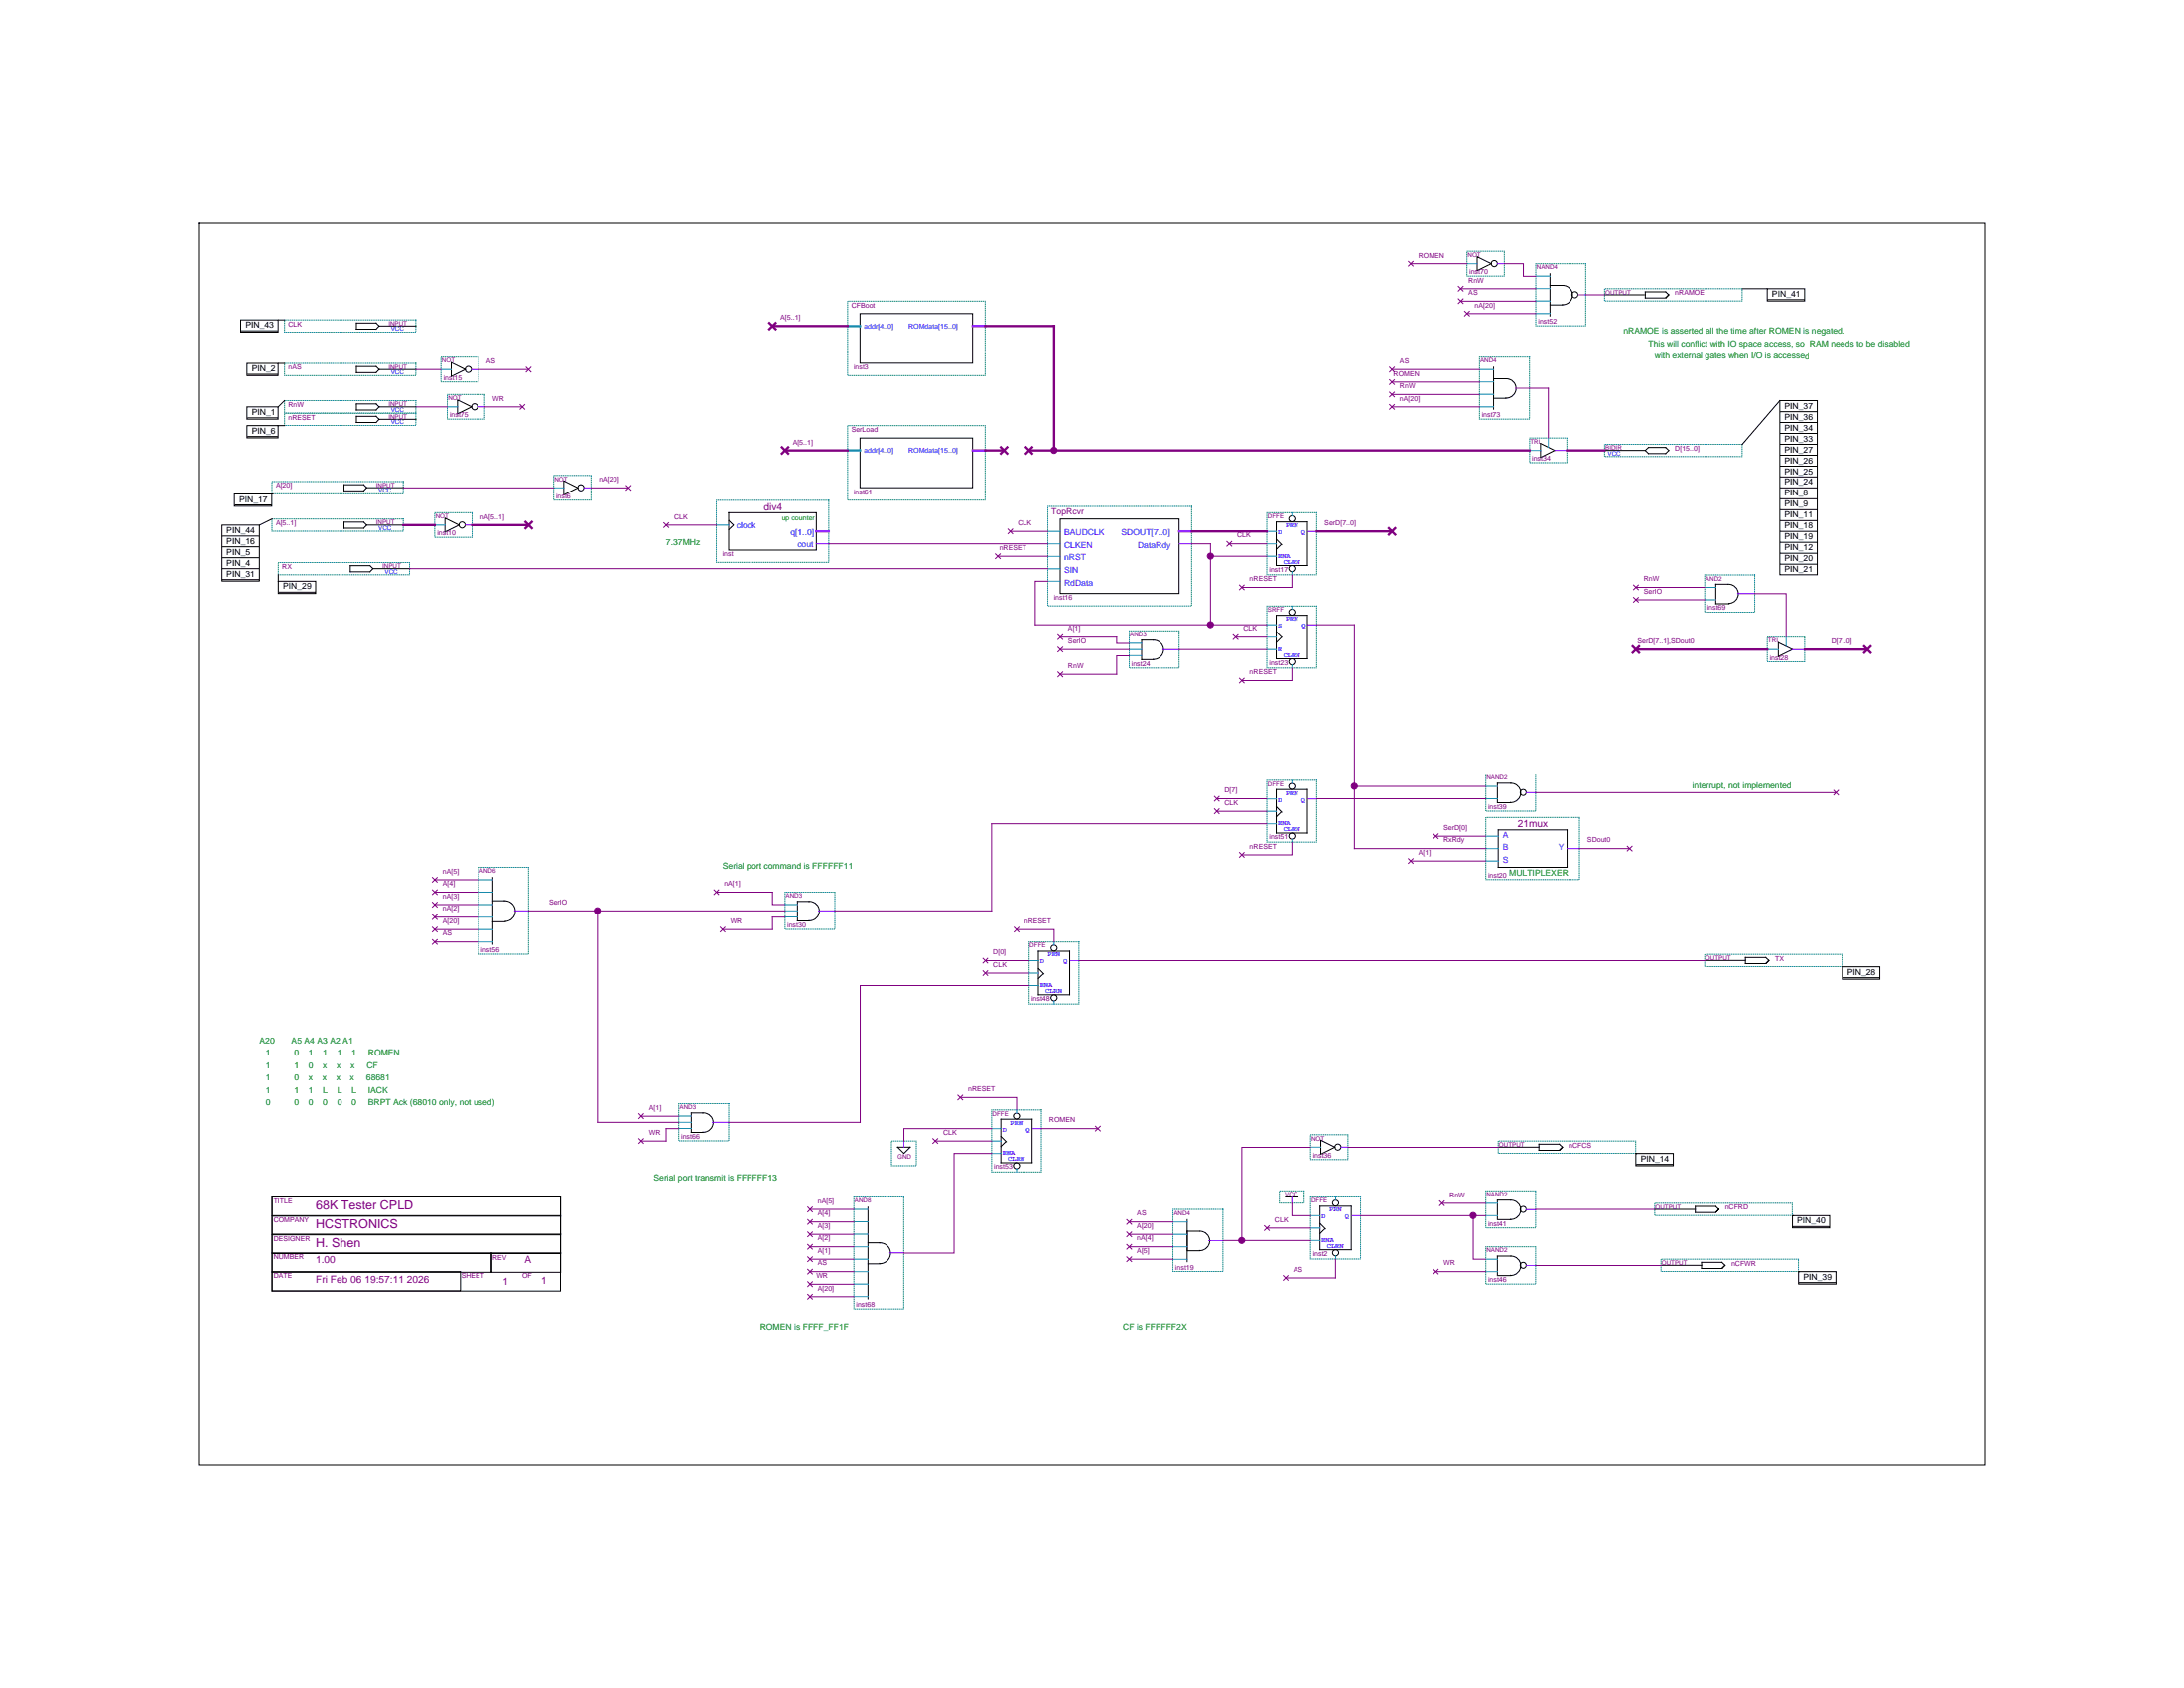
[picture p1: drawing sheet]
<svg xmlns="http://www.w3.org/2000/svg" width="279mm" height="216mm" viewBox="0 0 279 216" stroke-linecap="round" stroke-linejoin="round" font-family="sans-serif">
<path d="M36.4 52.9h16.8v1.5h-16.8z" fill-rule="evenodd" fill="#fff" stroke="#008080" stroke-width=".13"/>
<path d="M45.6 53.3h2.5l.4 .3-.4 .4h-2.5zM48.5 53.6h4.7" fill="none" stroke="#000" stroke-width=".13"/>
<path d="M35.6 71.9h16.8v1.6h-16.8z" fill-rule="evenodd" fill="#fff" stroke="#008080" stroke-width=".13"/>
<path d="M44.8 72.3h2.5l.4 .4-.4 .4h-2.5zM47.7 72.7h4.7" fill="none" stroke="#000" stroke-width=".13"/>
<path d="M36.4 51.2h16.8v1.6h-16.8z" fill-rule="evenodd" fill="#fff" stroke="#008080" stroke-width=".13"/>
<path d="M45.6 51.7h2.5l.4 .3-.4 .5h-2.5zM48.5 52h4.7" fill="none" stroke="#000" stroke-width=".13"/>
<path d="M36.4 46.5h16.8v1.5h-16.8z" fill-rule="evenodd" fill="#fff" stroke="#008080" stroke-width=".13"/>
<path d="M45.6 46.9h2.5l.4 .4-.4 .4h-2.5zM48.5 47.3h4.7" fill="none" stroke="#000" stroke-width=".13"/>
<path d="M36.4 40.9h16.8v1.6h-16.8z" fill-rule="evenodd" fill="#fff" stroke="#008080" stroke-width=".13"/>
<path d="M45.6 41.3h2.5l.4 .4-.4 .4h-2.5zM48.5 41.7h4.7" fill="none" stroke="#000" stroke-width=".13"/>
<path d="M34.8 61.6h16.8v1.6h-16.8z" fill-rule="evenodd" fill="#fff" stroke="#008080" stroke-width=".13"/>
<path d="M44 62h2.5l.4 .4-.4 .4h-2.5zM46.9 62.4h4.7" fill="none" stroke="#000" stroke-width=".13"/>
<path d="M34.8 66.4h16.8v1.5h-16.8z" fill-rule="evenodd" fill="#fff" stroke="#008080" stroke-width=".13"/>
<path d="M44 66.8h2.5l.4 .4-.4 .4h-2.5zM46.9 67.2h4.7" fill="none" stroke="#000" stroke-width=".13"/>
<path d="M218.1 122.1h17.6v1.5h-17.6z" fill-rule="evenodd" fill="#fff" stroke="#008080" stroke-width=".13"/>
<path d="M218.1 122.9h5.2M226.3 122.9l-.4 .4 .4-.4-.4-.4h-2.6v.8h2.6" fill="none" stroke="#000" stroke-width=".13"/>
<path d="M205.3 36.9h17.6v1.6h-17.6z" fill-rule="evenodd" fill="#fff" stroke="#008080" stroke-width=".13"/>
<path d="M205.3 37.7h5.2M213.5 37.7l-.4 .4 .4-.4-.4-.4h-2.6v.8h2.6" fill="none" stroke="#000" stroke-width=".13"/>
<path d="M191.7 145.9h17.6v1.6h-17.6z" fill-rule="evenodd" fill="#fff" stroke="#008080" stroke-width=".13"/>
<path d="M191.7 146.7h5.2M199.9 146.7l-.4 .4 .4-.4-.4-.4h-2.6v.8h2.6" fill="none" stroke="#000" stroke-width=".13"/>
<path d="M211.7 153.9h17.6v1.6h-17.6z" fill-rule="evenodd" fill="#fff" stroke="#008080" stroke-width=".13"/>
<path d="M211.7 154.7h5.2M219.9 154.7l-.4 .4 .4-.4-.4-.4h-2.6v.8h2.6" fill="none" stroke="#000" stroke-width=".13"/>
<path d="M212.5 161.1h17.6v1.5h-17.6z" fill-rule="evenodd" fill="#fff" stroke="#008080" stroke-width=".13"/>
<path d="M212.5 161.8h5.2M220.7 161.8l-.4 .4 .4-.4-.4-.3h-2.6v.7h2.6" fill="none" stroke="#000" stroke-width=".13"/>
<path d="M205.3 56.8h17.6v1.6h-17.6z" fill-rule="evenodd" fill="#fff" stroke="#008080" stroke-width=".13"/>
<path d="M205.3 57.6h5.2M210.5 57.6l.4-.4h2.2l.4 .4-.4 .4h-2.2z" fill="none" stroke="#000" stroke-width=".13"/>
<path d="M195.7 56h4.8v3.2h-4.8z" fill-rule="evenodd" fill="#fff" stroke="#008080" stroke-width=".13"/>
<path d="M197.1 56.7l1.8 .9-1.8 .9z" fill="none" stroke="#000" stroke-width=".13"/>
<path d="M195.7 57.6h1.4M198.1 56v1.2" fill="none" stroke="#0080ff" stroke-width=".13"/>
<path d="M198.9 57.6h1.6" fill="none" stroke="#8000ff" stroke-width=".13"/>
<path d="M70.8 60.8h4.8v3.2h-4.8z" fill-rule="evenodd" fill="#fff" stroke="#008080" stroke-width=".13"/>
<g fill="none" stroke="#000" stroke-width=".13">
<path d="M72.1 61.5l1.8 .9-1.8 .9z"/>
<circle cx="74.3" cy="62.4" r=".39"/>
</g>
<path d="M70.8 62.4h1.3" fill="none" stroke="#0080ff" stroke-width=".13"/>
<path d="M74.7 62.4h.9" fill="none" stroke="#8000ff" stroke-width=".13"/>
<path d="M57.2 50.5h4.8v3.1h-4.8z" fill-rule="evenodd" fill="#fff" stroke="#008080" stroke-width=".13"/>
<g fill="none" stroke="#000" stroke-width=".13">
<path d="M58.5 51.2l1.8 .8-1.8 .9z"/>
<circle cx="60.7" cy="52" r=".39"/>
</g>
<path d="M57.2 52h1.3" fill="none" stroke="#0080ff" stroke-width=".13"/>
<path d="M61.1 52h.9" fill="none" stroke="#8000ff" stroke-width=".13"/>
<path d="M134.1 64.8h18.3v12.7h-18.3z" fill-rule="evenodd" fill="#fff" stroke="#008080" stroke-width=".13"/>
<path d="M135.6 66.4h15.2v9.5h-15.2z" fill="none" stroke="#000" stroke-width=".13"/>
<path d="M134.1 68h1.5M134.1 69.6h1.5M134.1 71.2h1.5M134.1 72.7h1.5M134.1 74.3h1.5" fill="none" stroke="#0080ff" stroke-width=".13"/>
<path d="M150.9 68h1.5" fill="none" stroke="#8000ff" stroke-width=".3"/>
<path d="M150.9 69.6h1.5" fill="none" stroke="#8000ff" stroke-width=".13"/>
<path d="M162.1 65.6h6.3v7.9h-6.3z" fill-rule="evenodd" fill="#fff" stroke="#008080" stroke-width=".13"/>
<g fill="none" stroke="#000" stroke-width=".13">
<path d="M163.3 66.8h4v5.5h-4zM163.3 69l.7 .7M163.9 69.7l-.6 .6"/>
<circle cx="165.3" cy="72.7" r=".39"/>
<circle cx="165.3" cy="66.4" r=".39"/>
</g>
<path d="M162.1 68h1.2M162.1 69.6h1.2M162.1 71.1h1.2M165.3 65.6v.4M165.3 73.1v.4" fill="none" stroke="#0080ff" stroke-width=".13"/>
<path d="M167.4 68h1.1" fill="none" stroke="#8000ff" stroke-width=".13"/>
<path d="M162.1 77.5h6.3v7.9h-6.3z" fill-rule="evenodd" fill="#fff" stroke="#008080" stroke-width=".13"/>
<g fill="none" stroke="#000" stroke-width=".13">
<path d="M163.3 78.7h4v5.6h-4zM163.3 80.8l.7 .7-.7 .7"/>
<circle cx="165.3" cy="78.3" r=".39"/>
<circle cx="165.3" cy="84.7" r=".39"/>
</g>
<path d="M162.1 79.9h1.2M165.3 77.5v.4M162.1 83.1h1.2M162.1 81.5h1.2M165.3 85.1v.4" fill="none" stroke="#0080ff" stroke-width=".13"/>
<path d="M167.3 79.9h1.2" fill="none" stroke="#8000ff" stroke-width=".13"/>
<path d="M144.5 80.7h6.3v4.7h-6.3z" fill-rule="evenodd" fill="#fff" stroke="#008080" stroke-width=".13"/>
<path d="M147.5 84.3a1.23 1.23 0 0 0 1.3-1.2 1.23 1.23 0 0 0-1.3-1.2h-1.4v2.5h1.5" fill="none" stroke="#000" stroke-width=".13"/>
<path d="M144.5 82.3h1.6M144.5 83.1h1.6M144.5 83.9h1.6" fill="none" stroke="#0080ff" stroke-width=".13"/>
<path d="M148.8 83.1h2.1" fill="none" stroke="#8000ff" stroke-width=".13"/>
<path d="M190.1 104.6h12v7.9h-12z" fill-rule="evenodd" fill="#fff" stroke="#008080" stroke-width=".13"/>
<path d="M191.7 106.2h8.8v4.7h-8.8z" fill="none" stroke="#000" stroke-width=".13"/>
<path d="M190.1 110.1h1.6M190.1 108.5h1.6M190.1 107h1.6" fill="none" stroke="#0080ff" stroke-width=".13"/>
<path d="M200.5 108.5h1.6" fill="none" stroke="#8000ff" stroke-width=".13"/>
<path d="M190.1 99h6.4v4.8h-6.4z" fill-rule="evenodd" fill="#fff" stroke="#008080" stroke-width=".13"/>
<g fill="none" stroke="#000" stroke-width=".13">
<path d="M191.6 102.6v-2.4h1.7a1.23 1.23 0 0 1 1.2 1.2 1.23 1.23 0 0 1-1.3 1.2M191.6 102.7h1.7"/>
<circle cx="194.9" cy="101.4" r=".38"/>
</g>
<path d="M190.1 102.2h1.5M190.1 100.6h1.5" fill="none" stroke="#0080ff" stroke-width=".13"/>
<path d="M195.3 101.4h1.2" fill="none" stroke="#8000ff" stroke-width=".13"/>
<path d="M162.1 99.8h6.3v7.9h-6.3z" fill-rule="evenodd" fill="#fff" stroke="#008080" stroke-width=".13"/>
<g fill="none" stroke="#000" stroke-width=".13">
<path d="M163.3 101h4v5.6h-4zM163.3 103.2l.7 .7M163.9 103.9l-.6 .6"/>
<circle cx="165.3" cy="106.9" r=".39"/>
<circle cx="165.3" cy="100.6" r=".39"/>
</g>
<path d="M165.3 99.8v.4M162.1 102.2h1.2M162.1 103.8h1.2M162.1 105.4h1.2M165.3 107.4v.4" fill="none" stroke="#0080ff" stroke-width=".13"/>
<path d="M167.4 102.2h1.1" fill="none" stroke="#8000ff" stroke-width=".13"/>
<path d="M100.4 114.1h6.4v4.8h-6.4z" fill-rule="evenodd" fill="#fff" stroke="#008080" stroke-width=".13"/>
<path d="M103.5 115.3a1.23 1.23 0 0 1 1.3 1.2 1.23 1.23 0 0 1-1.3 1.3M103.5 115.3h-1.5v2.5h1.5" fill="none" stroke="#000" stroke-width=".13"/>
<path d="M100.4 115.7h1.6M100.4 116.5h1.6M100.4 117.3h1.6" fill="none" stroke="#0080ff" stroke-width=".13"/>
<path d="M104.7 116.5h2.1" fill="none" stroke="#8000ff" stroke-width=".13"/>
<path d="M226.1 81.5h4.8v3.1h-4.8z" fill-rule="evenodd" fill="#fff" stroke="#008080" stroke-width=".13"/>
<path d="M227.5 82.2l1.8 .9-1.8 .9z" fill="none" stroke="#000" stroke-width=".13"/>
<path d="M226.1 83.1h1.4M228.5 81.5v1.2" fill="none" stroke="#0080ff" stroke-width=".13"/>
<path d="M229.3 83.1h1.6" fill="none" stroke="#8000ff" stroke-width=".13"/>
<path d="M196.5 33.7h6.4v8h-6.4z" fill-rule="evenodd" fill="#fff" stroke="#008080" stroke-width=".13"/>
<g fill="none" stroke="#000" stroke-width=".13">
<path d="M198.3 36.5h1.6a1.23 1.23 0 0 1 1.3 1.3 1.23 1.23 0 0 1-1.3 1.2M198.3 39h1.6M198.3 35v5.4"/>
<circle cx="201.5" cy="37.7" r=".39"/>
</g>
<path d="M196.5 35.3h1.8M196.5 36.9h1.8M196.5 38.5h1.8M196.5 40.1h1.8" fill="none" stroke="#0080ff" stroke-width=".13"/>
<path d="M201.9 37.7h1" fill="none" stroke="#8000ff" stroke-width=".13"/>
<path d="M126.9 142h6.3v7.9h-6.3z" fill-rule="evenodd" fill="#fff" stroke="#008080" stroke-width=".13"/>
<g fill="none" stroke="#000" stroke-width=".13">
<path d="M128 143.1h4v5.6h-4zM128 145.4l.7 .6M128.7 146l-.7 .6"/>
<circle cx="130" cy="149.1" r=".39"/>
<circle cx="130" cy="142.7" r=".39"/>
</g>
<path d="M126.9 144.4h1.1M126.9 145.9h1.1M126.9 147.5h1.1M130.1 142v.4M130.1 149.5v.4" fill="none" stroke="#0080ff" stroke-width=".13"/>
<path d="M132.1 144.4h1.1" fill="none" stroke="#8000ff" stroke-width=".13"/>
<path d="M114 145.9h3.2v3.2h-3.2z" fill-rule="evenodd" fill="#fff" stroke="#008080" stroke-width=".13"/>
<path d="M114.8 146.7h1.6l-.8 .8z" fill="none" stroke="#000" stroke-width=".13"/>
<path d="M115.6 145.9v.8" fill="none" stroke="#8000ff" stroke-width=".13"/>
<path d="M108.4 54.4h17.6v9.6h-17.6z" fill-rule="evenodd" fill="#fff" stroke="#008080" stroke-width=".13"/>
<path d="M110 56h14.4v6.4h-14.4z" fill="none" stroke="#000" stroke-width=".13"/>
<path d="M108.4 57.6h1.6" fill="none" stroke="#0080ff" stroke-width=".3"/>
<path d="M124.4 57.6h1.6" fill="none" stroke="#8000ff" stroke-width=".3"/>
<path d="M55.6 65.6h4.8v3.1h-4.8z" fill-rule="evenodd" fill="#fff" stroke="#008080" stroke-width=".13"/>
<g fill="none" stroke="#000" stroke-width=".13">
<path d="M56.9 66.3l1.8 .9-1.8 .9z"/>
<circle cx="59.1" cy="67.1" r=".39"/>
</g>
<path d="M55.6 67.2h1.3" fill="none" stroke="#0080ff" stroke-width=".13"/>
<path d="M59.5 67.2h.9" fill="none" stroke="#8000ff" stroke-width=".13"/>
<path d="M167.7 153.1h6.4v7.9h-6.4z" fill="#fff"/>
<path d="M167.7 153.1h6.4v7.9h-6.4z" fill="none" stroke="#008080" stroke-width=".13"/>
<g fill="none" stroke="#000" stroke-width=".13">
<path d="M168.9 154.3h4v5.6h-4zM168.9 156.5l.7 .7M169.5 157.2l-.6 .6"/>
<circle cx="170.9" cy="153.9" r=".39"/>
<circle cx="170.9" cy="160.2" r=".39"/>
</g>
<path d="M167.7 155.5h1.2M167.7 157.1h1.2M167.7 158.7h1.2M170.9 153.1v.4M170.9 160.7v.4" fill="none" stroke="#0080ff" stroke-width=".13"/>
<path d="M173 155.5h1.1" fill="none" stroke="#8000ff" stroke-width=".13"/>
<path d="M56.4 45.7h4.8v3.2h-4.8z" fill-rule="evenodd" fill="#fff" stroke="#008080" stroke-width=".13"/>
<g fill="none" stroke="#000" stroke-width=".13">
<path d="M57.7 46.4l1.8 .9-1.8 .9z"/>
<circle cx="59.9" cy="47.3" r=".39"/>
</g>
<path d="M56.4 47.3h1.3" fill="none" stroke="#0080ff" stroke-width=".13"/>
<path d="M60.3 47.3h.9" fill="none" stroke="#8000ff" stroke-width=".13"/>
<path d="M150.1 154.7h6.3v7.9h-6.3z" fill-rule="evenodd" fill="#fff" stroke="#008080" stroke-width=".13"/>
<path d="M151.9 160h1.6M151.9 157.5h1.6a1.23 1.23 0 0 1 1.3 1.2 1.23 1.23 0 0 1-1.4 1.2M151.9 156v5.4" fill="none" stroke="#000" stroke-width=".13"/>
<path d="M150.1 156.3h1.8M150.1 157.9h1.8M150.1 159.5h1.8M150.1 161.1h1.8" fill="none" stroke="#0080ff" stroke-width=".13"/>
<path d="M154.7 158.7h1.8" fill="none" stroke="#8000ff" stroke-width=".13"/>
<path d="M167.7 145.1h4.7v3.2h-4.7z" fill-rule="evenodd" fill="#fff" stroke="#008080" stroke-width=".13"/>
<g fill="none" stroke="#000" stroke-width=".13">
<path d="M169 145.8l1.8 .9-1.8 .9z"/>
<circle cx="171.2" cy="146.7" r=".39"/>
</g>
<path d="M167.7 146.7h1.3" fill="none" stroke="#0080ff" stroke-width=".13"/>
<path d="M171.6 146.7h.9" fill="none" stroke="#8000ff" stroke-width=".13"/>
<path d="M163.7 152.3h3.1v1.6h-3.1z" fill-rule="evenodd" fill="#fff" stroke="#008080" stroke-width=".13"/>
<path d="M164.4 153.1h1.7" fill="none" stroke="#000" stroke-width=".13"/>
<path d="M165.3 153.1v.8" fill="none" stroke="#8000ff" stroke-width=".13"/>
<path d="M190.1 152.3h6.4v4.8h-6.4z" fill-rule="evenodd" fill="#fff" stroke="#008080" stroke-width=".13"/>
<g fill="none" stroke="#000" stroke-width=".13">
<path d="M191.6 155.9v-2.4h1.7a1.23 1.23 0 0 1 1.2 1.2 1.23 1.23 0 0 1-1.3 1.3M191.6 156h1.7"/>
<circle cx="194.9" cy="154.7" r=".38"/>
</g>
<path d="M190.1 155.5h1.5M190.1 153.9h1.5" fill="none" stroke="#0080ff" stroke-width=".13"/>
<path d="M195.3 154.7h1.2" fill="none" stroke="#8000ff" stroke-width=".13"/>
<path d="M190.1 159.5h6.4v4.7h-6.4z" fill-rule="evenodd" fill="#fff" stroke="#008080" stroke-width=".13"/>
<g fill="none" stroke="#000" stroke-width=".13">
<path d="M191.6 163v-2.3h1.7a1.23 1.23 0 0 1 1.2 1.2 1.23 1.23 0 0 1-1.3 1.2M191.6 163.2h1.7"/>
<circle cx="194.9" cy="161.8" r=".38"/>
</g>
<path d="M190.1 162.6h1.5M190.1 161.1h1.5" fill="none" stroke="#0080ff" stroke-width=".13"/>
<path d="M195.3 161.9h1.2" fill="none" stroke="#8000ff" stroke-width=".13"/>
<path d="M131.7 120.5h6.3v7.9h-6.3z" fill-rule="evenodd" fill="#fff" stroke="#008080" stroke-width=".13"/>
<g fill="none" stroke="#000" stroke-width=".13">
<path d="M132.8 121.7h4v5.5h-4zM132.8 123.9l.7 .7M133.5 124.6l-.7 .6"/>
<circle cx="134.8" cy="127.6" r=".39"/>
<circle cx="134.8" cy="121.3" r=".39"/>
</g>
<path d="M131.7 122.9h1.1M131.7 124.5h1.1M131.7 126h1.1M134.9 120.5v.4M134.9 128v.4" fill="none" stroke="#0080ff" stroke-width=".13"/>
<path d="M137 122.9h1.1" fill="none" stroke="#8000ff" stroke-width=".13"/>
<path d="M61.2 110.9h6.4v11.1h-6.4z" fill-rule="evenodd" fill="#fff" stroke="#008080" stroke-width=".13"/>
<path d="M63 115.2h1.5M63 112.2v8.6M63 117.9h1.6M64.5 115.2a1.32 1.32 0 0 1 1.4 1.3 1.32 1.32 0 0 1-1.3 1.4" fill="none" stroke="#000" stroke-width=".13"/>
<path d="M61.2 115.7h1.8M61.2 112.5h1.8M61.2 114.1h1.8M61.2 117.3h1.8M61.2 118.9h1.8M61.2 120.5h1.8" fill="none" stroke="#0080ff" stroke-width=".13"/>
<path d="M65.8 116.5h1.8" fill="none" stroke="#8000ff" stroke-width=".13"/>
<path d="M86.8 141.2h6.4v4.7h-6.4z" fill-rule="evenodd" fill="#fff" stroke="#008080" stroke-width=".13"/>
<path d="M89.9 142.3a1.23 1.23 0 0 1 1.3 1.3 1.23 1.23 0 0 1-1.3 1.2M89.9 142.3h-1.5v2.5h1.5" fill="none" stroke="#000" stroke-width=".13"/>
<path d="M86.8 142.7h1.6M86.8 143.6h1.6M86.8 144.3h1.6" fill="none" stroke="#0080ff" stroke-width=".13"/>
<path d="M91.1 143.6h2.1" fill="none" stroke="#8000ff" stroke-width=".13"/>
<path d="M109.2 153.1h6.4v14.3h-6.4z" fill-rule="evenodd" fill="#fff" stroke="#008080" stroke-width=".13"/>
<path d="M111 154.4v11.7M111 159h1.5M112.5 159a1.33 1.33 0 0 1 1.4 1.3 1.33 1.33 0 0 1-1.4 1.3M111 161.6h1.5" fill="none" stroke="#000" stroke-width=".13"/>
<path d="M109.2 154.7h1.8M109.2 157.9h1.8M109.2 156.3h1.8M109.2 159.5h1.8M109.2 164.2h1.8M109.2 162.6h1.8M109.2 165.8h1.8M109.2 161.1h1.8" fill="none" stroke="#0080ff" stroke-width=".13"/>
<path d="M113.8 160.3h1.8" fill="none" stroke="#8000ff" stroke-width=".13"/>
<path d="M91.6 64h14.4v7.9h-14.4z" fill-rule="evenodd" fill="#fff" stroke="#008080" stroke-width=".13"/>
<path d="M93.2 65.6h11.2v4.8h-11.2zM93.2 66.6l.6 .6-.6 .6" fill="none" stroke="#000" stroke-width=".13"/>
<path d="M91.6 67.2h1.6" fill="none" stroke="#0080ff" stroke-width=".13"/>
<path d="M104.4 68h1.6" fill="none" stroke="#8000ff" stroke-width=".3"/>
<path d="M104.4 69.6h1.6" fill="none" stroke="#8000ff" stroke-width=".13"/>
<path d="M218.1 73.5h6.4v4.8h-6.4z" fill-rule="evenodd" fill="#fff" stroke="#008080" stroke-width=".13"/>
<path d="M221.2 77.2a1.23 1.23 0 0 0 1.2-1.3 1.23 1.23 0 0 0-1.3-1.2h-1.6v2.5h1.7" fill="none" stroke="#000" stroke-width=".13"/>
<path d="M218.1 75.1h1.4M218.1 76.7h1.4" fill="none" stroke="#0080ff" stroke-width=".13"/>
<path d="M222.3 75.9h2.2" fill="none" stroke="#8000ff" stroke-width=".13"/>
<path d="M187.7 32.2h4.8v3.1h-4.8z" fill-rule="evenodd" fill="#fff" stroke="#008080" stroke-width=".13"/>
<g fill="none" stroke="#000" stroke-width=".13">
<path d="M189 32.9l1.8 .8-1.8 .9z"/>
<circle cx="191.2" cy="33.7" r=".39"/>
</g>
<path d="M187.7 33.7h1.3" fill="none" stroke="#0080ff" stroke-width=".13"/>
<path d="M191.6 33.7h.9" fill="none" stroke="#8000ff" stroke-width=".13"/>
<path d="M189.3 45.7h6.4v7.9h-6.4z" fill-rule="evenodd" fill="#fff" stroke="#008080" stroke-width=".13"/>
<path d="M191.1 48.5h1.6a1.23 1.23 0 0 1 1.3 1.2 1.23 1.23 0 0 1-1.4 1.2M191.1 47v5.3M191.1 50.9h1.6" fill="none" stroke="#000" stroke-width=".13"/>
<path d="M189.3 47.3h1.8M189.3 48.9h1.8M189.3 50.4h1.8M189.3 52h1.8" fill="none" stroke="#0080ff" stroke-width=".13"/>
<path d="M193.9 49.7h1.8" fill="none" stroke="#8000ff" stroke-width=".13"/>
<path d="M34.8 153.1h36.9v12h-36.9z" fill-rule="evenodd" fill="#fff" stroke="#000" stroke-width=".13"/>
<path d="M34.8 153.1h36.9v2.5h-36.9zM34.8 155.5h36.9v2.4h-36.9zM34.8 157.9h36.9v2.4h-36.9zM34.8 162.6h24.1v2.5h-24.1zM34.8 160.3h28.1v2.4h-28.1zM62.8 160.3h8.9v2.4h-8.9z" fill="none" stroke="#000" stroke-width=".13"/>
<path d="M108.4 38.5h17.6v9.5h-17.6z" fill-rule="evenodd" fill="#fff" stroke="#008080" stroke-width=".13"/>
<path d="M110 40.1h14.4v6.4h-14.4z" fill="none" stroke="#000" stroke-width=".13"/>
<path d="M108.4 41.7h1.6" fill="none" stroke="#0080ff" stroke-width=".3"/>
<path d="M124.4 41.7h1.6" fill="none" stroke="#8000ff" stroke-width=".3"/>
<g fill="none" stroke="#800080" stroke-width=".3">
<path d="M98.4 41.3l.8 .8M98.8 41.7h9.6M99.2 41.3l-.8 .8M100 57.2l.8 .8M100.4 57.6h8M100.8 57.2l-.8 .8M126.1 57.6h2.3M126.1 41.7h8.8v15.9M128 57.2l.8 .8M128.8 57.2l-.8 .8M131.3 57.2l.7 .8M131.7 57.6h64"/>
<path d="M132 57.2l-.7 .8M200.5 57.6h4.8M51.6 67.2h4M60.4 67.2h7.2M67.2 66.8l.8 .8M68 66.8l-.8 .8M152.5 68h9.6M168.5 68h9.6M177.7 67.6l.8 .8M178.5 67.6l-.8 .8M208.9 82.7l.8 .8M209.3 83.1h16.8"/>
<path d="M209.7 82.7l-.8 .8M230.9 83.1h8M238.5 82.7l.8 .8M239.3 82.7l-.8 .8"/>
</g>
<g fill="none" stroke="#800080" stroke-width=".13">
<path d="M180.2 33.4l.6 .6M180.5 33.7h7.2M180.8 33.4l-.6 .6M186.6 36.6l.6 .6M186.6 38.2l.6 .6M186.9 36.9h9.6M186.9 38.5h9.6M187.2 36.6l-.6 .6M187.2 38.2l-.6 .6M187.4 39.8l.6 .6M188 39.8l-.6 .6M192.5 33.7h2.4v1.6h1.6"/>
<path d="M202.9 37.7h2.4M53.2 52h4M53.2 47.3h3.2M61.2 47.3h6.4M62 52h4.8M66.5 51.8l.6 .5M67.1 51.8l-.6 .5M67.3 47l.6 .6M67.9 47l-.6 .6M177.8 47l.6 .6M177.8 48.6l.6 .6M177.8 50.2l.6 .6"/>
<path d="M177.8 51.8l.6 .5M178.1 47.3h11.2M178.1 52h11.2M178.1 48.9h11.2M178.1 50.5h11.2M178.4 47l-.6 .6M178.4 48.6l-.6 .6M178.4 50.2l-.6 .6M178.4 51.8l-.6 .5M187.7 40.1h8.8M195.7 49.7h2.4v6.3M51.6 62.4h19.2"/>
<path d="M52.4 72.7h81.7M75.6 62.4h4.8M80.1 62.1l.6 .6M80.7 62.1l-.6 .6M84.9 66.9l.6 .6M85.2 67.2h6.4M85.5 66.9l-.6 .6M106 69.6h28.1M127.3 70.8l.7 .6M127.7 71.1h6.4M128 70.8l-.7 .6M129 67.7l.5 .6"/>
<path d="M129.2 68h4.9M129.5 67.7l-.5 .6M134.1 74.3h-1.7v5.6h29.7M152.5 69.6h2.4v10.3M154.9 71.1h7.2M157 69.3l.6 .6M157.3 69.6h4.8M157.6 69.3l-.6 .6M158.6 74.8l.6 .6M159.2 74.8l-.6 .6M165.3 73.5v1.6h-6.4M168.5 79.9h4.8v28.6h16.8"/>
<path d="M209 74.8l.6 .6M209 76.4l.6 .6M209.3 75.1h8.8M209.3 76.7h8.8M209.6 74.8l-.6 .6M209.6 76.4l-.6 .6M224.5 75.9h4v5.6M135.3 82.8l.7 .6M135.3 81.2l.7 .6M135.3 86l.7 .6M135.7 83.1h8.8M135.7 81.5h7.2v.8h1.6"/>
<path d="M136 82.8l-.7 .6M136 81.2l-.7 .6M136 86l-.7 .6M144.5 83.9h-1.6v2.4h-7.2M150.9 83.1h11.2M157.8 81.2l.6 .6M158.1 81.5h4M158.4 81.2l-.6 .6M158.6 86.8l.6 .6M159.2 86.8l-.6 .6M165.3 85.5v1.6h-6.4M55.3 113.8l.6 .6"/>
<path d="M55.3 112.2l.6 .6M55.3 115.4l.6 .6M55.3 117l.6 .6M55.3 118.6l.6 .6M55.6 117.3h5.6M55.6 114.1h5.6M55.6 118.9h5.6M55.6 112.5h5.6M55.6 115.7h5.6M55.9 113.8l-.6 .6M55.9 112.2l-.6 .6M55.9 115.4l-.6 .6"/>
<path d="M55.9 117l-.6 .6M55.9 118.6l-.6 .6M67.6 116.5h32.8M76.4 116.5v27.1h10.4M91.3 113.8l.6 .6M91.6 114.1h7.2v1.6h1.6M91.9 113.8l-.6 .6M92.1 118.6l.6 .6M92.7 118.6l-.6 .6M100.4 117.3h-1.6v1.6h-6.4M129.8 118.6l.5 .6M130.1 118.9h4.8v1.6"/>
<path d="M130.3 118.6l-.5 .6M155.4 101.9l.6 .6M155.4 103.5l.6 .6M155.7 102.2h6.4M155.7 103.8h6.4M156 101.9l-.6 .6M156 103.5l-.6 .6M158.6 109.1l.6 .5M159.2 109.1l-.6 .5M162.1 105.4h-35.2v11.1h-20.1M165.3 107.7v1.6h-6.4M168.5 102.2h21.6"/>
<path d="M173.3 100.6h16.8M180.2 109.8l.6 .6M180.5 110.1h9.6M180.8 109.8l-.6 .6M183.4 106.7l.6 .6M183.7 107h6.4M184 106.7l-.6 .6M196.5 101.4h38.4M202.1 108.5h6.4M208.2 108.2l.6 .6M208.8 108.2l-.6 .6M234.6 101.1l.6 .6"/>
<path d="M235.2 101.1l-.6 .6M55.3 120.2l.6 .6M55.6 120.5h5.6M55.9 120.2l-.6 .6M125.8 122.6l.5 .6M125.8 124.2l.5 .6M126.1 122.9h5.6M126.1 124.5h5.6M126.3 122.6l-.5 .6M126.3 124.2l-.5 .6M131.7 126h-21.7v17.6h-16.8M138.1 122.9h80"/>
<path d="M81.7 145.6l.6 .6M81.7 142.5l.6 .6M82 142.8h4.8M82.3 145.6l-.6 .6M82.3 142.5l-.6 .6M86.8 144.4h-1.6v1.5h-3.2M103.3 154.4l.6 .6M103.3 156l.6 .6M103.3 157.6l.6 .6M103.3 159.2l.6 .6M103.6 156.3h5.6M103.6 157.9h5.6"/>
<path d="M103.6 154.7h5.6M103.6 159.5h5.6M103.9 154.4l-.6 .6M103.9 156l-.6 .6M103.9 157.6l-.6 .6M103.9 159.2l-.6 .6M119.3 145.6l.7 .6M119.6 145.9h7.3M120 145.6l-.7 .6M122.5 140.1l.7 .6M122.9 140.4h7.2v1.6M123.2 140.1l-.7 .6"/>
<path d="M126.9 147.5h-4.9v12.8h-6.4M126.9 144.4h-11.3v1.5M133.2 144.4h7.3M140.1 144.1l.7 .6M140.8 144.1l-.7 .6M144.1 159.2l.7 .6M144.1 156l.7 .6M144.1 157.6l.7 .6M144.5 159.5h5.6M144.5 156.3h5.6M144.5 157.9h5.6M144.8 159.2l-.7 .6"/>
<path d="M144.8 156l-.7 .6M144.8 157.6l-.7 .6M156.5 158.7h11.2M161.8 156.8l.6 .6M162.1 157.1h5.6M162.4 156.8l-.6 .6M165.3 153.9v1.6h2.4M167.7 146.7h-8.8v12M172.5 146.7h19.2M174.1 155.5h16M184.2 153.6l.6 .6M184.5 153.9h5.6"/>
<path d="M184.8 153.6l-.6 .6M188.5 155.5v5.6h1.6M196.5 154.7h15.2M103.3 160.8l.6 .6M103.3 162.3l.6 .6M103.3 163.9l.6 .7M103.3 165.5l.6 .6M103.6 162.6h5.6M103.6 161.1h5.6M103.6 164.3h5.6M103.6 165.8h5.6M103.9 160.8l-.6 .6"/>
<path d="M103.9 162.3l-.6 .6M103.9 163.9l-.6 .7M103.9 165.5l-.6 .6M144.1 160.8l.7 .6M144.5 161.1h5.6M144.8 160.8l-.7 .6M164.2 163.2l.6 .5M164.8 163.2l-.6 .5M170.9 161.1v2.3h-6.4M183.4 162.3l.6 .6M183.7 162.6h6.4M184 162.3l-.6 .6"/>
<path d="M196.5 161.9h16"/>
</g>
<g fill="#800080" stroke="#800080" stroke-width=".13">
<circle cx="154.8" cy="71.1" r=".39"/>
<circle cx="154.8" cy="79.9" r=".39"/>
<circle cx="173.3" cy="100.6" r=".39"/>
<circle cx="158.9" cy="158.7" r=".39"/>
<circle cx="188.5" cy="155.5" r=".39"/>
<circle cx="76.4" cy="116.5" r=".39"/>
<circle cx="134.8" cy="57.6" r=".39"/>
</g>
<path d="M30.8 40.9h4.8v1.6h-4.8z" fill-rule="evenodd" fill="#fff" stroke="#000" stroke-width=".13"/>
<path d="M30.9 42.3h4.6M35.6 40.9h.8" fill="none" stroke="#000" stroke-width=".13"/>
<path d="M31.6 52h4v1.6h-4z" fill-rule="evenodd" fill="#fff" stroke="#000" stroke-width=".13"/>
<path d="M31.7 53.4h3.8M36.4 51.2l-.8 .8" fill="none" stroke="#000" stroke-width=".13"/>
<path d="M31.6 46.5h4v1.5h-4z" fill-rule="evenodd" fill="#fff" stroke="#000" stroke-width=".13"/>
<path d="M31.7 47.9h3.8M35.6 46.5h.8" fill="none" stroke="#000" stroke-width=".13"/>
<path d="M31.6 54.4h4v1.6h-4z" fill-rule="evenodd" fill="#fff" stroke="#000" stroke-width=".13"/>
<path d="M31.7 55.8h3.8M35.6 54.4h.8" fill="none" stroke="#000" stroke-width=".13"/>
<path d="M28.4 67.2h4.8v7.1h-4.8z" fill-rule="evenodd" fill="#fff" stroke="#000" stroke-width=".13"/>
<path d="M28.5 68.6h4.6M28.5 69.9h4.6M28.5 71.3h4.6M28.5 72.7h4.6M28.5 74.1h4.6M34.8 66.4l-1.6 .8" fill="none" stroke="#000" stroke-width=".13"/>
<path d="M30 63.2h4.8v1.5h-4.8z" fill-rule="evenodd" fill="#fff" stroke="#000" stroke-width=".13"/>
<path d="M30.1 64.6h4.6M34.8 63.2h.1" fill="none" stroke="#000" stroke-width=".13"/>
<path d="M35.6 74.3h4.8v1.6h-4.8z" fill-rule="evenodd" fill="#fff" stroke="#000" stroke-width=".13"/>
<path d="M35.6 73.5v.8M35.7 75.7h4.6" fill="none" stroke="#000" stroke-width=".13"/>
<path d="M235.7 123.7h4.8v1.5h-4.8z" fill-rule="evenodd" fill="#fff" stroke="#000" stroke-width=".13"/>
<path d="M235.7 123.7h.1M235.8 125.1h4.6" fill="none" stroke="#000" stroke-width=".13"/>
<path d="M227.7 51.2h4.8v22.3h-4.8z" fill-rule="evenodd" fill="#fff" stroke="#000" stroke-width=".13"/>
<g fill="none" stroke="#000" stroke-width=".13">
<path d="M227.7 51.2l-4.8 5.6M227.8 52.7h4.6M227.8 54h4.6M227.8 55.4h4.6M227.8 56.8h4.6M227.8 58.2h4.6M227.8 59.6h4.6M227.8 61h4.6M227.8 62.4h4.6M227.8 63.8h4.6M227.8 65.2h4.6M227.8 66.6h4.6"/>
<path d="M227.8 68h4.6M227.8 69.4h4.6M227.8 70.8h4.6M227.8 72.2h4.6"/>
</g>
<path d="M226.1 36.9h4.8v1.6h-4.8z" fill-rule="evenodd" fill="#fff" stroke="#000" stroke-width=".13"/>
<path d="M222.9 36.9h3.2M226.2 38.3h4.6" fill="none" stroke="#000" stroke-width=".13"/>
<path d="M209.3 147.5h4.8v1.6h-4.8z" fill-rule="evenodd" fill="#fff" stroke="#000" stroke-width=".13"/>
<path d="M209.3 147.5h.1M209.4 148.9h4.6" fill="none" stroke="#000" stroke-width=".13"/>
<path d="M229.3 155.5h4.8v1.6h-4.8z" fill-rule="evenodd" fill="#fff" stroke="#000" stroke-width=".13"/>
<path d="M229.3 155.5h.1M229.4 156.9h4.6" fill="none" stroke="#000" stroke-width=".13"/>
<path d="M230.1 162.6h4.8v1.6h-4.8z" fill-rule="evenodd" fill="#fff" stroke="#000" stroke-width=".13"/>
<path d="M25.4 28.6h228.6v158.7h-228.6zM230.1 162.6h.1M230.2 164h4.6" fill="none" stroke="#000" stroke-width=".13"/>
<g font-size="1.6" fill="#800080">
<text x="40.4" y="154.7">68K Tester CPLD</text>
<text x="40.4" y="157.1">HCSTRONICS</text>
<text x="40.4" y="159.5">H. Shen</text>
</g>
<g font-size="1.3" fill="#800080">
<text x="97.7" y="65.3">div4</text>
<text x="194.2" y="105.7">21mux</text>
<text x="40.4" y="161.5">1.00</text>
<text x="67.1" y="161.5">A</text>
<text x="40.4" y="164.1">Fri Feb 06 19:57:11 2026</text>
<text x="64.3" y="164.3">1</text>
<text x="69.2" y="164.2">1</text>
</g>
<g font-size="1.1">
<text x="31.4" y="41.9">PIN_43</text>
<text x="226.7" y="38">PIN_41</text>
<text x="32.2" y="47.5">PIN_2</text>
<text x="32.2" y="53.1">PIN_1</text>
<text x="228.3" y="52.3">PIN_37</text>
<text x="228.3" y="53.7">PIN_36</text>
<text x="32.2" y="55.5">PIN_6</text>
<text x="228.3" y="55.1">PIN_34</text>
<text x="228.3" y="56.5">PIN_33</text>
<text x="228.3" y="57.8">PIN_27</text>
<text x="228.3" y="59.2">PIN_26</text>
<text x="30.6" y="64.2">PIN_17</text>
<text x="228.3" y="60.6">PIN_25</text>
<text x="228.3" y="62">PIN_24</text>
<text x="228.3" y="63.4">PIN_8</text>
<text x="228.3" y="64.8">PIN_9</text>
<text x="29" y="68.2">PIN_44</text>
<text x="29" y="69.6">PIN_16</text>
<text x="29" y="71">PIN_5</text>
<text x="228.3" y="66.2">PIN_11</text>
<text x="228.3" y="67.6">PIN_18</text>
<text x="228.3" y="69">PIN_19</text>
<text x="228.3" y="70.4">PIN_12</text>
<text x="228.3" y="71.8">PIN_20</text>
<text x="29" y="72.3">PIN_4</text>
<text x="29" y="73.7">PIN_31</text>
<text x="36.2" y="75.4">PIN_29</text>
<text x="228.3" y="73.2">PIN_21</text>
<text x="236.3" y="124.7">PIN_28</text>
<text x="209.9" y="148.5">PIN_14</text>
<text x="229.9" y="156.5">PIN_40</text>
<text x="230.7" y="163.7">PIN_39</text>
</g>
<g font-size="1.1" fill="#008000">
<text x="207.7" y="42.7">nRAMOE is asserted all the time after ROMEN is negated.</text>
<text x="210.9" y="44.3">This will conflict with IO space access, so RAM needs to be disabled</text>
<text x="211.7" y="45.9">with external gates when I/O is accessed</text>
<text x="85.2" y="69.8">7.37MHz</text>
<text x="216.5" y="100.8">interrupt, not implemented</text>
<text x="92.4" y="111.1">Serial port command is FFFFFF11</text>
<text x="193.1" y="112">MULTIPLEXER</text>
<text x="33.2" y="133.4">A20</text>
<text x="34" y="135">1</text>
<text x="34" y="136.6">1</text>
<text x="37.3" y="133.4">A5 A4 A3 A2 A1</text>
<text x="37.7" y="135">0</text>
<text x="37.7" y="136.6">1</text>
<text x="39.5" y="135">1</text>
<text x="39.5" y="136.6">0</text>
<text x="41.3" y="135">1</text>
<text x="41.3" y="136.6">x</text>
<text x="43.1" y="136.6">x</text>
<text x="43.1" y="135">1</text>
<text x="44.8" y="136.6">x</text>
<text x="45" y="135">1</text>
<text x="46.9" y="136.6">CF</text>
<text x="47.1" y="135">ROMEN</text>
<text x="34" y="138.2">1</text>
<text x="34" y="139.8">1</text>
<text x="34" y="141.4">0</text>
<text x="37.7" y="138.2">0</text>
<text x="37.7" y="139.8">1</text>
<text x="37.7" y="141.4">0</text>
<text x="39.5" y="138.2">x</text>
<text x="39.5" y="139.8">1</text>
<text x="39.5" y="141.4">0</text>
<text x="41.3" y="138.2">x</text>
<text x="41.3" y="139.8">L</text>
<text x="41.3" y="141.4">0</text>
<text x="43" y="138.2">x</text>
<text x="43.1" y="139.8">L</text>
<text x="43.1" y="141.4">0</text>
<text x="44.8" y="138.2">x</text>
<text x="45" y="139.8">L</text>
<text x="45" y="141.4">0</text>
<text x="46.8" y="138.2">68681</text>
<text x="47.1" y="139.8">IACK</text>
<text x="47.1" y="141.4">BRPT Ack (68010 only, not used)</text>
<text x="83.6" y="150.9">Serial port transmit is FFFFFF13</text>
<text x="97.2" y="170">ROMEN is FFFF_FF1F</text>
<text x="143.7" y="170">CF is FFFFFF2X</text>
</g>
<text font-size="1.1" fill="#800080" x="134.5" y="65.8">TopRcvr</text>
<g font-size="1.1" fill="#00f">
<text x="94.2" y="67.6">clock</text>
<text x="101.1" y="68.4">q[1..0]</text>
<text x="102" y="70">cout</text>
<text x="136.1" y="68.5">BAUDCLK</text>
<text x="136.1" y="70.1">CLKEN</text>
<text x="136.1" y="71.7">nRST</text>
<text x="143.4" y="68.5">SDOUT[7..0]</text>
<text x="145.5" y="70.1">DataRdy</text>
<text x="136.1" y="73.3">SIN</text>
<text x="136.1" y="74.9">RdData</text>
<text x="192.3" y="107.2">A</text>
<text x="192.3" y="110.3">S</text>
<text x="192.3" y="108.8">B</text>
<text x="199.4" y="108.8">Y</text>
</g>
<g font-size=".9" fill="#800080">
<text x="181.5" y="33">ROMEN</text>
<text x="188" y="35.1">inst70</text>
<text x="36.9" y="41.7">CLK</text>
<text x="99.8" y="40.9">A[5..1]</text>
<text x="108.9" y="39.3">CFBoot</text>
<text x="187.9" y="36.2">RnW</text>
<text x="187.9" y="37.7">AS</text>
<text x="188.7" y="39.3">nA[20]</text>
<text x="196.8" y="41.4">inst52</text>
<text x="214.3" y="37.7">nRAMOE</text>
<text x="36.9" y="47.3">nAS</text>
<text x="62.2" y="46.5">AS</text>
<text x="109.2" y="47.3">inst3</text>
<text x="179.1" y="46.5">AS</text>
<text x="36.9" y="53.7">nRESET</text>
<text x="36.9" y="52.1">RnW</text>
<text x="56.7" y="48.6">inst15</text>
<text x="57.5" y="53.4">inst75</text>
<text x="63" y="51.3">WR</text>
<text x="178.3" y="48.1">ROMEN</text>
<text x="179.1" y="49.7">RnW</text>
<text x="179.1" y="51.3">nA[20]</text>
<text x="189.6" y="53.3">inst73</text>
<text x="101.4" y="56.8">A[5..1]</text>
<text x="108.9" y="55.2">SerLoad</text>
<text x="196" y="58.9">inst34</text>
<text x="214.3" y="57.6">D[15..0]</text>
<text x="35.3" y="62.4">A[20]</text>
<text x="71.1" y="63.7">inst6</text>
<text x="76.6" y="61.6">nA[20]</text>
<text x="109.2" y="63.2">inst61</text>
<text x="35.3" y="67.2">A[5..1]</text>
<text x="55.9" y="68.5">inst10</text>
<text x="61.4" y="66.4">nA[5..1]</text>
<text x="86.2" y="66.4">CLK</text>
<text x="92.4" y="71.2">inst</text>
<text x="127.8" y="70.4">nRESET</text>
<text x="130.2" y="67.2">CLK</text>
<text x="158.3" y="68.8">CLK</text>
<text x="169.5" y="67.2">SerD[7..0]</text>
<text x="36.1" y="72.7">RX</text>
<text x="134.8" y="76.7">inst16</text>
<text x="159.9" y="74.3">nRESET</text>
<text x="162.4" y="73.1">inst17</text>
<text x="210.3" y="74.3">RnW</text>
<text x="210.3" y="75.9">SerIO</text>
<text x="136.7" y="82.3">SerIO</text>
<text x="136.7" y="80.7">A[1]</text>
<text x="159.1" y="80.7">CLK</text>
<text x="209.5" y="82.3">SerD[7..1],SDout0</text>
<text x="218.4" y="78">inst69</text>
<text x="234.3" y="82.3">D[7..0]</text>
<text x="136.7" y="85.5">RnW</text>
<text x="144.8" y="85.2">inst24</text>
<text x="159.9" y="86.3">nRESET</text>
<text x="162.4" y="85.1">inst23</text>
<text x="226.4" y="84.4">inst28</text>
<text x="156.7" y="101.4">D[7]</text>
<text x="156.7" y="103">CLK</text>
<text x="162.4" y="107.4">inst51</text>
<text x="184.7" y="106.2">SerD[0]</text>
<text x="184.7" y="107.8">RxRdy</text>
<text x="190.4" y="103.5">inst39</text>
<text x="203.1" y="107.8">SDout0</text>
<text x="56.6" y="113.3">A[4]</text>
<text x="56.6" y="111.7">nA[5]</text>
<text x="92.6" y="113.3">nA[1]</text>
<text x="159.9" y="108.5">nRESET</text>
<text x="181.5" y="109.3">A[1]</text>
<text x="190.4" y="112.2">inst20</text>
<text x="56.6" y="119.7">AS</text>
<text x="56.6" y="114.9">nA[3]</text>
<text x="56.6" y="116.5">nA[2]</text>
<text x="56.6" y="118.1">A[20]</text>
<text x="70.2" y="115.7">SerIO</text>
<text x="93.4" y="118.1">WR</text>
<text x="100.7" y="118.6">inst30</text>
<text x="131" y="118.1">nRESET</text>
<text x="61.5" y="121.8">inst56</text>
<text x="127" y="122.1">D[0]</text>
<text x="127" y="123.7">CLK</text>
<text x="227.1" y="122.9">TX</text>
<text x="132" y="128">inst48</text>
<text x="83" y="142">A[1]</text>
<text x="123.8" y="139.6">nRESET</text>
<text x="134.2" y="143.6">ROMEN</text>
<text x="83" y="145.2">WR</text>
<text x="87.1" y="145.6">inst66</text>
<text x="120.7" y="145.2">CLK</text>
<text x="127.1" y="149.5">inst53</text>
<text x="168" y="148">inst36</text>
<text x="200.7" y="146.7">nCFCS</text>
<text x="35" y="153.9">TITLE</text>
<text x="104.6" y="153.9">nA[5]</text>
<text x="104.6" y="155.5">A[4]</text>
<text x="145.5" y="155.5">AS</text>
<text x="185.5" y="153.1">RnW</text>
<text x="220.7" y="154.7">nCFRD</text>
<text x="35" y="156.3">COMPANY</text>
<text x="35" y="158.7">DESIGNER</text>
<text x="35" y="161.1">NUMBER</text>
<text x="63" y="161.2">REV</text>
<text x="104.6" y="157.1">A[3]</text>
<text x="104.6" y="158.7">A[2]</text>
<text x="104.6" y="160.3">A[1]</text>
<text x="104.6" y="161.9">AS</text>
<text x="145.5" y="157.1">A[20]</text>
<text x="145.5" y="158.7">nA[4]</text>
<text x="145.5" y="160.3">A[5]</text>
<text x="163.1" y="156.3">CLK</text>
<text x="168" y="160.7">inst2</text>
<text x="184.7" y="161.9">WR</text>
<text x="190.4" y="156.8">inst41</text>
<text x="221.5" y="161.9">nCFWR</text>
<text x="35" y="163.4">DATE</text>
<text x="59" y="163.4">SHEET</text>
<text x="66.8" y="163.4">OF</text>
<text x="104.4" y="163.4">WR</text>
<text x="104.6" y="165.1">A[20]</text>
<text x="109.5" y="167.1">inst68</text>
<text x="150.4" y="162.4">inst19</text>
<text x="165.5" y="162.7">AS</text>
<text x="190.4" y="164">inst46</text>
</g>
<g font-size=".9" fill="#00f">
<text x="110.5" y="42">addr[4..0]</text>
<text x="116.2" y="42">ROMdata[15..0]</text>
<text x="110.5" y="57.9">addr[4..0]</text>
<text x="116.2" y="57.9">ROMdata[15..0]</text>
<text x="163.5" y="68.3">D</text>
<text x="163.5" y="71.3">ENA</text>
<text x="164.5" y="67.4">PRN</text>
<text x="166.5" y="68.3">Q</text>
<text x="164.2" y="72.1">CLRN</text>
<text x="163.5" y="80.3">S</text>
<text x="163.5" y="83.4">R</text>
<text x="164.5" y="79.4">PRN</text>
<text x="166.6" y="80.3">Q</text>
<text x="164.2" y="84">CLRN</text>
<text x="164.5" y="101.7">PRN</text>
<text x="163.5" y="102.6">D</text>
<text x="163.5" y="105.5">ENA</text>
<text x="164.2" y="106.3">CLRN</text>
<text x="166.5" y="102.6">Q</text>
<text x="133.1" y="123.2">D</text>
<text x="134" y="122.3">PRN</text>
<text x="136.1" y="123.2">Q</text>
<text x="133.1" y="126.2">ENA</text>
<text x="133.8" y="127">CLRN</text>
<text x="129.2" y="143.8">PRN</text>
<text x="128.2" y="144.7">D</text>
<text x="128.2" y="147.7">ENA</text>
<text x="128.9" y="148.5">CLRN</text>
<text x="131.3" y="144.7">Q</text>
<text x="169.1" y="155.9">D</text>
<text x="170.1" y="155">PRN</text>
<text x="172.1" y="155.9">Q</text>
<text x="169.1" y="158.8">ENA</text>
<text x="169.8" y="159.6">CLRN</text>
</g>
<text font-size=".9" fill="#008000" x="100" y="66.5">up counter</text>
<g font-size=".8" fill="#800080">
<text x="187.8" y="32.9">NOT</text>
<text x="196.6" y="34.5">NAND4</text>
<text x="49.7" y="41.6">INPUT</text>
<text x="205.4" y="37.7">OUTPUT</text>
<text x="49.7" y="47.2">INPUT</text>
<text x="56.5" y="46.4">NOT</text>
<text x="189.4" y="46.4">AND4</text>
<text x="49.7" y="53.6">INPUT</text>
<text x="49.7" y="52">INPUT</text>
<text x="57.3" y="51.2">NOT</text>
<text x="195.8" y="56.7">TRI</text>
<text x="205.4" y="57.6">BIDIR</text>
<text x="48.1" y="62.3">INPUT</text>
<text x="70.9" y="61.5">NOT</text>
<text x="48.1" y="67.1">INPUT</text>
<text x="55.7" y="66.3">NOT</text>
<text x="162.2" y="66.3">DFFE</text>
<text x="48.9" y="72.7">INPUT</text>
<text x="218.2" y="74.3">AND2</text>
<text x="144.5" y="81.4">AND3</text>
<text x="162.2" y="78.2">SRFF</text>
<text x="226.2" y="82.2">TRI</text>
<text x="162.2" y="100.5">DFFE</text>
<text x="190.2" y="99.7">NAND2</text>
<text x="61.3" y="111.7">AND6</text>
<text x="100.5" y="114.8">AND3</text>
<text x="131.7" y="121.2">DFFE</text>
<text x="218.2" y="122.8">OUTPUT</text>
<text x="86.9" y="141.9">AND3</text>
<text x="126.9" y="142.7">DFFE</text>
<text x="114.8" y="148.3">GND</text>
<text x="167.8" y="145.9">NOT</text>
<text x="191.8" y="146.7">OUTPUT</text>
<text x="109.3" y="153.8">AND8</text>
<text x="150.2" y="155.4">AND4</text>
<text x="164.4" y="153">VCC</text>
<text x="167.8" y="153.8">DFFE</text>
<text x="190.2" y="153">NAND2</text>
<text x="211.8" y="154.6">OUTPUT</text>
<text x="190.2" y="160.2">NAND2</text>
<text x="212.6" y="161.8">OUTPUT</text>
</g>
<g font-size=".8" fill="#00f">
<text x="50" y="47.9">VCC</text>
<text x="50" y="42.3">VCC</text>
<text x="50" y="52.7">VCC</text>
<text x="50" y="54.3">VCC</text>
<text x="205.7" y="58.3">VCC</text>
<text x="48.4" y="63">VCC</text>
<text x="48.4" y="67.8">VCC</text>
<text x="49.2" y="73.4">VCC</text>
</g>
</svg>
